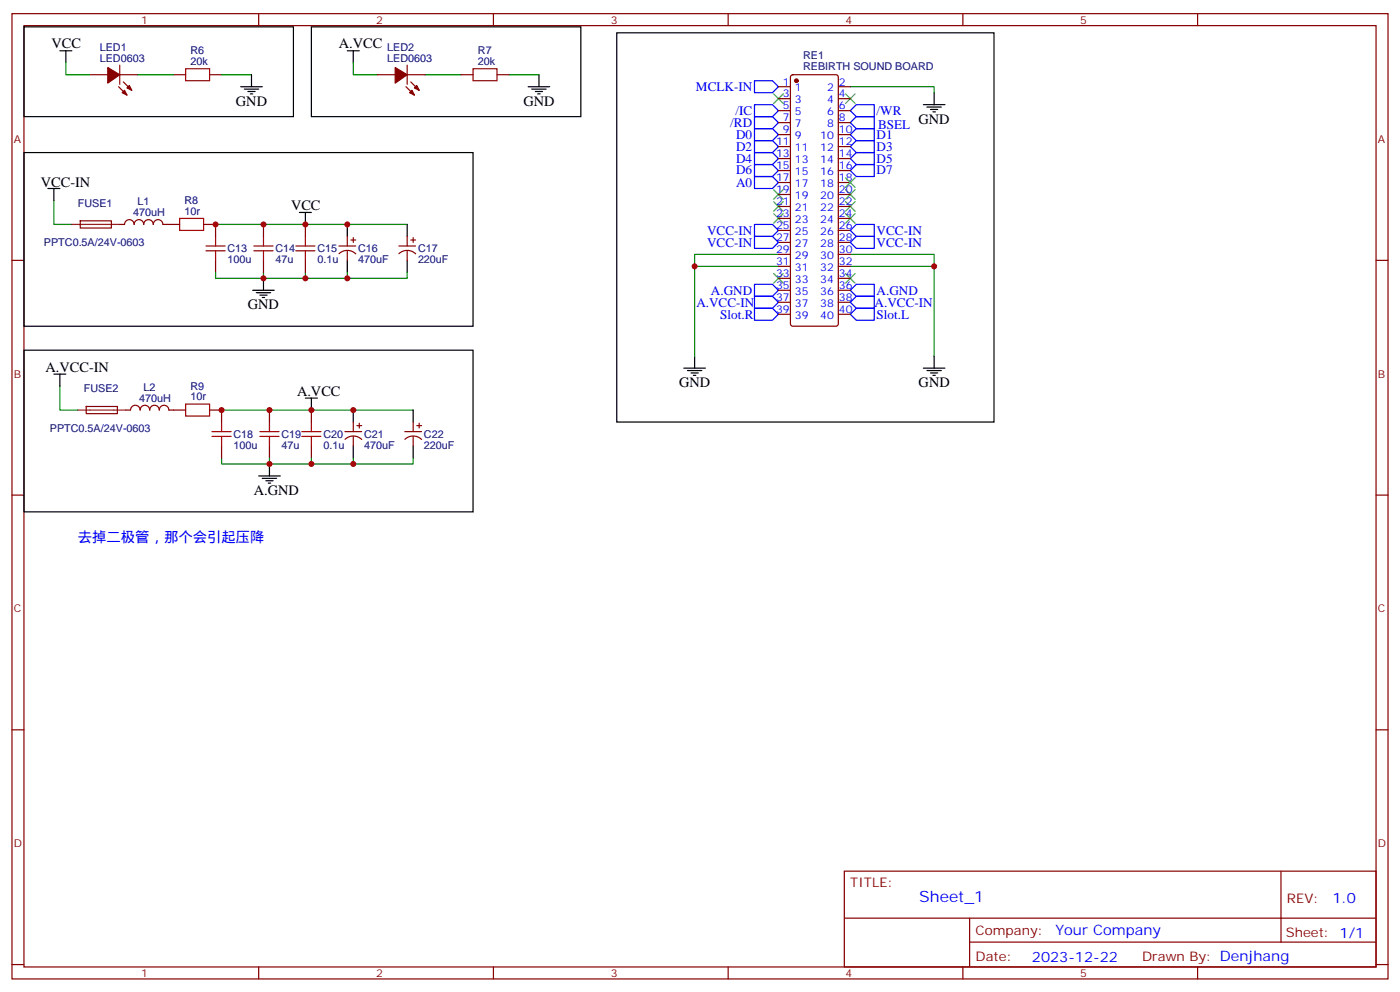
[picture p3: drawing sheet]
<svg xmlns="http://www.w3.org/2000/svg" width="412mm" height="292mm" viewBox="0 0 412 292" stroke-linecap="round" stroke-linejoin="round" font-family="sans-serif">
<g fill="none" stroke="#870000" stroke-width=".35">
<path d="M3.5 4h405.4v284.4h-405.4zM7.1 7.5h398.2v277.3h-398.2zM35.3 19.2v5.6M76.2 4v3.5M119.9 19.2v5.6M145.3 4v3.5M214.5 4v3.5M283.6 4v3.5M352.8 4v3.5M26.5 22h5.2M34.9 25.5l2.5 2.5M35.3 22h5.3"/>
<path d="M36.3 24.1l2.5 2.5M51.2 22h3.5M61.7 22h3.6M111.1 22h5.3M119.6 25.5l2.5 2.5M119.9 22h5.3M121 24.1l2.5 2.5M135.8 22h3.5M146.4 22h3.5M229.3 25.5h3.5M229.3 29.1h3.5M229.3 32.6h3.5"/>
<path d="M229.3 36.1h3.5M229.3 39.7h3.5M233.1 22.2l.4-.2h12.7l.5 .2 .2 .5v72.7l-.2 .5-.5 .2h-12.7l-.5-.2-.2-.5v-72.7zM246.9 25.5h3.6M246.9 29.1h3.6M246.9 32.6h3.6M246.9 36.1h3.6M246.9 39.7h3.6M229.3 43.2h3.5M229.3 46.7h3.5M229.3 50.2h3.5M229.3 53.8h3.5"/>
<path d="M229.3 57.3h3.5M246.9 43.2h3.6M246.9 46.7h3.6M246.9 50.2h3.6M246.9 53.8h3.6M246.9 57.3h3.6M3.5 76.7h3.6M23.6 65.1h9.2v2l-9.1 .1zM35.3 66.1h1.4a1.41 1.41 0 0 1 1.4-1.4 1.41 1.41 0 0 1 1.4 1.4 1.41 1.41 0 0 1 1.4-1.4 1.41 1.41 0 0 1 1.4 1.4 1.41 1.41 0 0 1 1.4-1.4 1.41 1.41 0 0 1 1.5 1.4 1.41 1.41 0 0 1 1.4-1.4 1.41 1.41 0 0 1 1.4 1.4h4.9M60 66.1h3.5v3.5M63.5 76.7v3.5M77.6 66.1v3.5"/>
<path d="M77.6 76.7v3.5M90 66.1v3.5M90 76.7v3.5M99.8 72.5h5M99.9 74.7a3.5 3.5 0 0 1 4.9 .1M102.3 69.6v2.9M102.3 73.9v2.8M103.4 70.7h1.4M104.1 70v1.4M117.5 72.5h4.9M117.5 74.7a3.5 3.5 0 0 1 4.9 .1M119.9 69.6v2.9"/>
<path d="M119.9 73.9v2.8M121 70.7h1.4M121.7 70v1.4M229.3 78.5h3.5M229.3 74.9h3.5M229.3 71.4h3.5M229.3 67.9h3.5M229.3 64.3h3.5M229.3 60.8h3.5M246.9 78.5h3.6M246.9 74.9h3.6M246.9 71.4h3.6"/>
<path d="M246.9 67.9h3.6M246.9 64.3h3.6M246.9 60.8h3.6M405.3 76.7h3.6M229.3 92.6h3.5M229.3 89h3.5M229.3 85.5h3.5M229.3 82h3.5M246.9 92.6h3.6M246.9 89h3.6M246.9 85.5h3.6M246.9 82h3.6"/>
<path d="M25.4 119.7h9.1l.1 2.1h-9.2zM37 120.8h1.5a1.41 1.41 0 0 1 1.4-1.4 1.41 1.41 0 0 1 1.4 1.4 1.41 1.41 0 0 1 1.4-1.4 1.41 1.41 0 0 1 1.4 1.4 1.41 1.41 0 0 1 1.4-1.4 1.41 1.41 0 0 1 1.4 1.4 1.41 1.41 0 0 1 1.4-1.4 1.41 1.41 0 0 1 1.4 1.4h5M61.7 120.8h3.6v3.5M65.3 131.4v3.5M79.4 120.8v3.5M79.4 131.4v3.5M91.7 120.8v3.5M91.7 131.4v3.5M101.6 127.1h4.9M101.6 129.4a3.5 3.5 0 0 1 4.9 0M104.1 124.3v2.8M104.1 128.6v2.8"/>
<path d="M105.1 125.4h1.4M105.8 124.7v1.4M119.2 127.1h5M119.3 129.4a3.5 3.5 0 0 1 4.9 0M121.7 124.3v2.8M121.7 128.6v2.8M122.8 125.4h1.4M123.5 124.7v1.4M3.5 145.8h3.6M405.3 145.8h3.6M3.5 215h3.6M405.3 215h3.6"/>
<path d="M248.7 256.6h156.6v28.2h-156.6zM377.3 256.6v20.9M248.7 270.5h156.5M285.6 277.5h119.6M285.6 270.5v14.1M3.5 284.1h3.6M76.2 284.8v3.6M145.3 284.8v3.6M214.5 284.8v3.6M283.6 284.8v3.6M352.8 284.8v3.6M405.3 284.1h3.6"/>
</g>
<g fill="none" stroke="#000" stroke-width=".35">
<path d="M7.1 7.9h79.3v26.5h-79.3zM17.6 15h3.6M19.4 15v3.5M91.7 7.9h79.4v26.5h-79.4zM102.3 15h3.5M104.1 15v3.5M181.7 9.7h111.1v114.6h-111.1zM70.9 25.5h6.4M72 26.2h4.2M73 27h2.1M73.7 27.7h.7M74.1 22v3.5"/>
<path d="M155.6 25.5h6.3M156.6 26.2h4.3M157.7 27h2.1M158.4 27.7h.7M158.7 22v3.5M272 30.8h6.3M273 31.5h4.3M274.1 32.2h2.1M274.8 32.9h.7M275.2 27.3v3.5M7.1 44.9h132.2v51.2h-132.2zM14.1 55.5h3.5"/>
<path d="M15.9 55.5v3.6M88.2 62.6h3.5M90 62.6v3.5M102.3 66.1v3.5M102.3 76.7v3.5M119.9 66.1v3.5M119.9 76.7v3.5M74.4 85.5h6.4M75.5 86.2h4.2M76.6 86.9h2.1M77.3 87.6h.7M77.6 82v3.5"/>
<path d="M7.1 103.2h132.2v47.6h-132.2zM15.9 110.2h3.5M17.6 110.2v3.5M90 117.3h3.5M91.7 117.3v3.5M201.4 108.4h6.4M202.5 109.1h4.2M203.6 109.9h2.1M204.3 110.6h.7M204.6 104.9v3.5M272 108.4h6.3M273 109.1h4.3"/>
<path d="M274.1 109.9h2.1M274.8 110.6h.7M275.2 104.9v3.5M79.4 136.7v3.5M104.1 120.8v3.5M104.1 131.4v3.5M121.7 120.8v3.5M121.7 131.4v3.5M76.2 140.2h6.3M77.3 140.9h4.2M78.3 141.6h2.1M79 142.3h.7"/>
</g>
<g fill="none" stroke="#008700" stroke-width=".35">
<path d="M19.4 18.5v3.5h7.1M104.1 18.5v3.5h7M40.6 22h10.6M65.3 22h8.8M125.2 22h10.6M149.9 22h8.8M250.5 25.5h24.7v1.8M15.9 59.1v7h5.3M63.5 66.1h56.4M204.6 78.5h24.7M229.3 74.9h-24.7v30M250.5 78.5h24.7"/>
<path d="M250.5 74.9h24.7v30M63.5 80.2v1.8h14.1M77.6 80.2v1.8h12.4v-1.8M102.3 80.2v1.8h-12.3M119.9 80.2v1.8h-17.6M17.6 113.7v7.1h5.3M65.3 134.9v1.8h14.1M65.3 120.8h56.4M79.4 134.9v1.8h12.3v-1.8M104.1 134.9v1.8h-12.4M121.7 134.9v1.8h-17.6"/>
</g>
<g fill="none" stroke="#a10000" stroke-width=".35">
<path d="M54.7 20.2h7v3.6h-7zM139.3 20.2h7.1v3.6h-7.1zM52.9 64.3h7.1v3.6h-7.1zM60.7 73.9h5.6M60.7 72.5h5.6M63.5 69.6v2.9M63.5 73.9v2.8M74.8 73.9h5.6M74.8 72.5h5.6M77.6 69.6v2.9M77.6 73.9v2.8M87.1 73.9h5.7"/>
<path d="M87.1 72.5h5.7M90 69.6v2.9M90 73.9v2.8M54.7 119h7v3.6h-7zM62.4 128.6h5.7M62.4 127.1h5.7M65.3 124.3v2.8M65.3 128.6v2.8M76.6 128.6h5.6M76.6 127.1h5.6M79.4 124.3v2.8M79.4 128.6v2.8"/>
<path d="M88.9 128.6h5.6M88.9 127.1h5.6M91.7 124.3v2.8M91.7 128.6v2.8"/>
</g>
<g fill="#870000" stroke="#870000" stroke-width=".35">
<path d="M116.4 19.9l3.5 2.1-3.5 2.5z"/>
<path d="M120.6 27.3l.8-.7 .7 1.4z"/>
<path d="M122.8 25.2l.7 1.4-1.4-.7z"/>
<path d="M31.7 19.9l3.6 2.1-3.6 2.5z"/>
<path d="M36 27.3l.7-.7 .7 1.4z"/>
<path d="M38.1 25.2l.7 1.4-1.4-.7z"/>
<circle cx="234.6" cy="23.8" r=".53"/>
</g>
<path d="M21.2 66.1h14.1M22.9 120.8h14.1" fill="none" stroke="#8c2424" stroke-width=".35"/>
<g fill="none" stroke="#00f" stroke-width=".35">
<path d="M222.2 23.8h5.3l1.8 1.7-1.8 1.8h-5.3zM222.2 30.8h5.3l1.8 1.8-1.8 1.8h-5.3zM222.2 34.4h5.3l1.8 1.7-1.8 1.8h-5.3zM222.2 37.9h5.3l1.8 1.8-1.8 1.7h-5.3zM252.2 34.4h5.3v3.5h-5.3l-1.7-1.8zM252.2 30.8h5.3v3.6h-5.3l-1.7-1.8zM252.2 37.9h5.3v3.5h-5.3l-1.7-1.7zM222.2 41.4h5.3l1.8 1.8-1.8 1.7h-5.3zM222.2 44.9h5.3l1.8 1.8-1.8 1.8h-5.3zM222.2 48.5h5.3l1.8 1.7-1.8 1.8h-5.3zM222.2 52h5.3l1.8 1.8-1.8 1.7h-5.3zM252.2 41.4h5.3v3.5h-5.3l-1.7-1.7z"/>
<path d="M252.2 44.9h5.3v3.6h-5.3l-1.7-1.8zM252.2 48.5h5.3v3.5h-5.3l-1.7-1.8zM222.2 66.1h5.3l1.8 1.8-1.8 1.7h-5.3zM222.2 69.6h5.3l1.8 1.8-1.8 1.8h-5.3zM252.2 66.1h5.3v3.5h-5.3l-1.7-1.7zM252.2 69.6h5.3v3.6h-5.3l-1.7-1.8zM222.2 83.7h5.3l1.8 1.8-1.8 1.8h-5.3zM222.2 87.3h5.3l1.8 1.7-1.8 1.8h-5.3zM222.2 90.8h5.3l1.8 1.8-1.8 1.7h-5.3zM250.5 92.6l1.7-1.8h5.3v3.5h-5.3zM250.5 89l1.7-1.7h5.3v3.5h-5.3zM252.2 83.7h5.3v3.6h-5.3l-1.7-1.8z"/>
</g>
<g fill="none" stroke="#3c3" stroke-width=".35">
<path d="M227.9 27.7l2.8 2.8M230.7 27.7l-2.8 2.8M249.1 27.7l2.8 2.8M251.9 27.7l-2.8 2.8M227.9 55.9l2.8 2.8M227.9 59.4l2.8 2.8M230.7 55.9l-2.8 2.8M230.7 59.4l-2.8 2.8M249.1 55.9l2.8 2.8M249.1 59.4l2.8 2.8M249.1 52.4l2.8 2.8M251.9 55.9l-2.8 2.8"/>
<path d="M251.9 59.4l-2.8 2.8M251.9 52.4l-2.8 2.8M227.9 62.9l2.8 2.9M230.7 62.9l-2.8 2.9M249.1 62.9l2.8 2.9M251.9 62.9l-2.8 2.9M227.9 80.6l2.8 2.8M230.7 80.6l-2.8 2.8M249.1 80.6l2.8 2.8M251.9 80.6l-2.8 2.8"/>
</g>
<g fill="#c00">
<circle cx="79.4" cy="136.7" r=".88"/>
<circle cx="77.6" cy="82" r=".88"/>
<circle cx="65.3" cy="120.8" r=".88"/>
<circle cx="91.7" cy="120.8" r=".88"/>
<circle cx="63.5" cy="66.1" r=".88"/>
<circle cx="90" cy="66.1" r=".88"/>
<circle cx="90" cy="82" r=".88"/>
<circle cx="91.7" cy="136.7" r=".88"/>
<circle cx="102.3" cy="66.1" r=".88"/>
<circle cx="102.3" cy="82" r=".88"/>
<circle cx="104.1" cy="120.8" r=".88"/>
<circle cx="104.1" cy="136.7" r=".88"/>
<circle cx="204.6" cy="78.5" r=".88"/>
<circle cx="275.2" cy="78.5" r=".88"/>
<circle cx="77.6" cy="66.1" r=".88"/>
<circle cx="79.4" cy="120.8" r=".88"/>
</g>
<text font-size="4.6" fill="#00f" x="270.8" y="265.6">Sheet_1</text>
<g font-size="4.2">
<text x="15.2" y="14.3">VCC</text>
<text x="99.8" y="14.3">A.VCC</text>
<text x="69.5" y="31.2">GND</text>
<text x="154.2" y="31.2">GND</text>
<text x="270.6" y="36.5">GND</text>
<text x="12" y="55.2">VCC-IN</text>
<text x="85.7" y="61.9">VCC</text>
<text x="73" y="91.2">GND</text>
<text x="13.4" y="109.5">A.VCC-IN</text>
<text x="87.5" y="116.6">A.VCC</text>
<text x="200" y="114.1">GND</text>
<text x="270.6" y="114.1">GND</text>
<text x="74.8" y="145.8">A.GND</text>
</g>
<g font-size="4.2" fill="#00f">
<text x="22.9" y="159.6">去掉二极管，那个会引起压降</text>
<text x="392.5" y="265.9">1.0</text>
<text x="310.9" y="275.4">Your Company</text>
<text x="304" y="283.2">2023-12-22</text>
</g>
<g font-size="3.9" fill="#00f">
<text x="205" y="26.8">MCLK-IN</text>
<text x="216.6" y="33.8">/IC</text>
<text x="258.2" y="33.8">/WR</text>
<text x="215.1" y="37.4">/RD</text>
<text x="216.8" y="40.9">D0</text>
<text x="258.2" y="40.8">D1</text>
<text x="258.7" y="37.9">BSEL</text>
<text x="216.8" y="44.3">D2</text>
<text x="216.8" y="47.9">D4</text>
<text x="258.2" y="44.3">D3</text>
<text x="258.2" y="47.9">D5</text>
<text x="216.8" y="51.4">D6</text>
<text x="258.2" y="51.4">D7</text>
<text x="216.8" y="55">A0</text>
<text x="208.3" y="69.1">VCC-IN</text>
<text x="258.2" y="69.1">VCC-IN</text>
<text x="208.3" y="72.7">VCC-IN</text>
<text x="258.2" y="72.7">VCC-IN</text>
<text x="209.4" y="86.8">A.GND</text>
<text x="258.2" y="86.8">A.GND</text>
<text x="205.1" y="90.3">A.VCC-IN</text>
<text x="212.2" y="93.8">Slot.R</text>
<text x="257.6" y="90.3">A.VCC-IN</text>
<text x="258.2" y="93.9">Slot.L</text>
</g>
<g font-size="3.9" fill="#800">
<text x="250.5" y="261.2">TITLE:</text>
<text x="379.1" y="265.9">REV:</text>
<text x="287.4" y="275.4">Company:</text>
<text x="378.7" y="276">Sheet: 1/1</text>
<text x="287.4" y="283.1">Date:</text>
<text x="336.4" y="283.2">Drawn By: Denjhang</text>
</g>
<g font-size="3.2" fill="#800">
<text x="41.6" y="7">1</text>
<text x="110.8" y="7">2</text>
<text x="179.9" y="7">3</text>
<text x="249.1" y="7">4</text>
<text x="318.2" y="7">5</text>
<text x="4.1" y="42.1">A</text>
<text x="405.9" y="42.1">A</text>
<text x="4.1" y="111.3">B</text>
<text x="405.9" y="111.3">B</text>
<text x="4.1" y="180.4">C</text>
<text x="405.9" y="180.4">C</text>
<text x="4.1" y="249.6">D</text>
<text x="405.9" y="249.6">D</text>
<text x="41.6" y="287.8">1</text>
<text x="110.8" y="287.8">2</text>
<text x="179.9" y="287.8">3</text>
<text x="249.1" y="287.8">4</text>
<text x="318.2" y="287.8">5</text>
</g>
<g font-size="3.2" fill="#000080">
<text x="29.4" y="15">LED1</text>
<text x="56.1" y="16">R6</text>
<text x="114.1" y="15">LED2</text>
<text x="140.8" y="16">R7</text>
<text x="236.6" y="17.5">RE1</text>
<text x="29.4" y="18.1">LED0603</text>
<text x="56.1" y="19.2">20k</text>
<text x="114.1" y="18.1">LED0603</text>
<text x="140.8" y="19.2">20k</text>
<text x="236.6" y="20.5">REBIRTH SOUND BOARD</text>
<text x="22.9" y="60.9">FUSE1</text>
<text x="39.2" y="63.7">470uH</text>
<text x="40.5" y="60.4">L1</text>
<text x="54.3" y="63.3">10r</text>
<text x="54.3" y="60.2">R8</text>
<text x="12.9" y="72.6">PPTC0.5A/24V-0603</text>
<text x="67" y="77.5">100u</text>
<text x="67" y="74.3">C13</text>
<text x="81.1" y="77.5">47u</text>
<text x="81.1" y="74.3">C14</text>
<text x="93.5" y="77.5">0.1u</text>
<text x="93.5" y="74.3">C15</text>
<text x="105.5" y="77.5">470uF</text>
<text x="105.5" y="74.3">C16</text>
<text x="123.1" y="77.5">220uF</text>
<text x="123.1" y="74.3">C17</text>
<text x="24.7" y="115.5">FUSE2</text>
<text x="41" y="118.4">470uH</text>
<text x="42.3" y="115.1">L2</text>
<text x="56.1" y="118">10r</text>
<text x="56.1" y="114.8">R9</text>
<text x="14.7" y="127.2">PPTC0.5A/24V-0603</text>
<text x="68.8" y="129">C18</text>
<text x="82.9" y="129">C19</text>
<text x="95.2" y="129">C20</text>
<text x="107.3" y="129">C21</text>
<text x="124.9" y="129">C22</text>
<text x="68.8" y="132.2">100u</text>
<text x="82.9" y="132.1">47u</text>
<text x="95.2" y="132.1">0.1u</text>
<text x="107.3" y="132.2">470uF</text>
<text x="124.9" y="132.2">220uF</text>
</g>
<g font-size="3.2" fill="#00f">
<text x="230.6" y="25.2">1</text>
<text x="230.6" y="28.7">3</text>
<text x="234.1" y="27">1</text>
<text x="243.6" y="27">2</text>
<text x="247.1" y="28.7">4</text>
<text x="247.1" y="25.2">2</text>
<text x="230.6" y="32.2">5</text>
<text x="230.6" y="35.8">7</text>
<text x="234.1" y="30.5">3</text>
<text x="234.1" y="34">5</text>
<text x="243.6" y="34">6</text>
<text x="243.6" y="30.5">4</text>
<text x="247.1" y="35.8">8</text>
<text x="247.1" y="32.2">6</text>
<text x="230.6" y="39.3">9</text>
<text x="234.1" y="37.5">7</text>
<text x="234.1" y="41.1">9</text>
<text x="241.6" y="41.1">10</text>
<text x="243.6" y="37.5">8</text>
<text x="247.1" y="39.3">10</text>
<text x="228.6" y="42.8">11</text>
<text x="228.6" y="46.4">13</text>
<text x="234.1" y="44.6">11</text>
<text x="241.6" y="44.6">12</text>
<text x="247.1" y="46.4">14</text>
<text x="247.1" y="42.8">12</text>
<text x="228.6" y="49.9">15</text>
<text x="228.6" y="53.4">17</text>
<text x="234.1" y="48.1">13</text>
<text x="234.1" y="51.6">15</text>
<text x="241.6" y="51.6">16</text>
<text x="241.6" y="48.1">14</text>
<text x="247.1" y="53.4">18</text>
<text x="247.1" y="49.9">16</text>
<text x="228.6" y="56.9">19</text>
<text x="234.1" y="55.2">17</text>
<text x="234.1" y="58.7">19</text>
<text x="241.6" y="58.7">20</text>
<text x="241.6" y="55.2">18</text>
<text x="247.1" y="56.9">20</text>
<text x="228.6" y="60.5">21</text>
<text x="228.6" y="64">23</text>
<text x="234.1" y="62.2">21</text>
<text x="234.1" y="65.8">23</text>
<text x="241.6" y="65.8">24</text>
<text x="241.6" y="62.2">22</text>
<text x="247.1" y="64">24</text>
<text x="247.1" y="60.5">22</text>
<text x="228.6" y="67.5">25</text>
<text x="228.6" y="71">27</text>
<text x="234.1" y="69.3">25</text>
<text x="241.6" y="69.3">26</text>
<text x="247.1" y="71">28</text>
<text x="247.1" y="67.5">26</text>
<text x="228.6" y="74.6">29</text>
<text x="234.1" y="72.8">27</text>
<text x="234.1" y="76.3">29</text>
<text x="241.6" y="76.3">30</text>
<text x="241.6" y="72.8">28</text>
<text x="247.1" y="74.6">30</text>
<text x="228.6" y="78.1">31</text>
<text x="228.6" y="81.6">33</text>
<text x="234.1" y="79.9">31</text>
<text x="234.1" y="83.4">33</text>
<text x="241.6" y="83.4">34</text>
<text x="241.6" y="79.9">32</text>
<text x="247.1" y="81.6">34</text>
<text x="247.1" y="78.1">32</text>
<text x="228.6" y="85.2">35</text>
<text x="228.6" y="88.7">37</text>
<text x="234.1" y="86.9">35</text>
<text x="241.6" y="86.9">36</text>
<text x="247.1" y="88.7">38</text>
<text x="247.1" y="85.2">36</text>
<text x="228.6" y="92.2">39</text>
<text x="234.1" y="90.5">37</text>
<text x="234.1" y="94">39</text>
<text x="241.6" y="94">40</text>
<text x="241.6" y="90.5">38</text>
<text x="247.1" y="92.2">40</text>
</g>
</svg>
